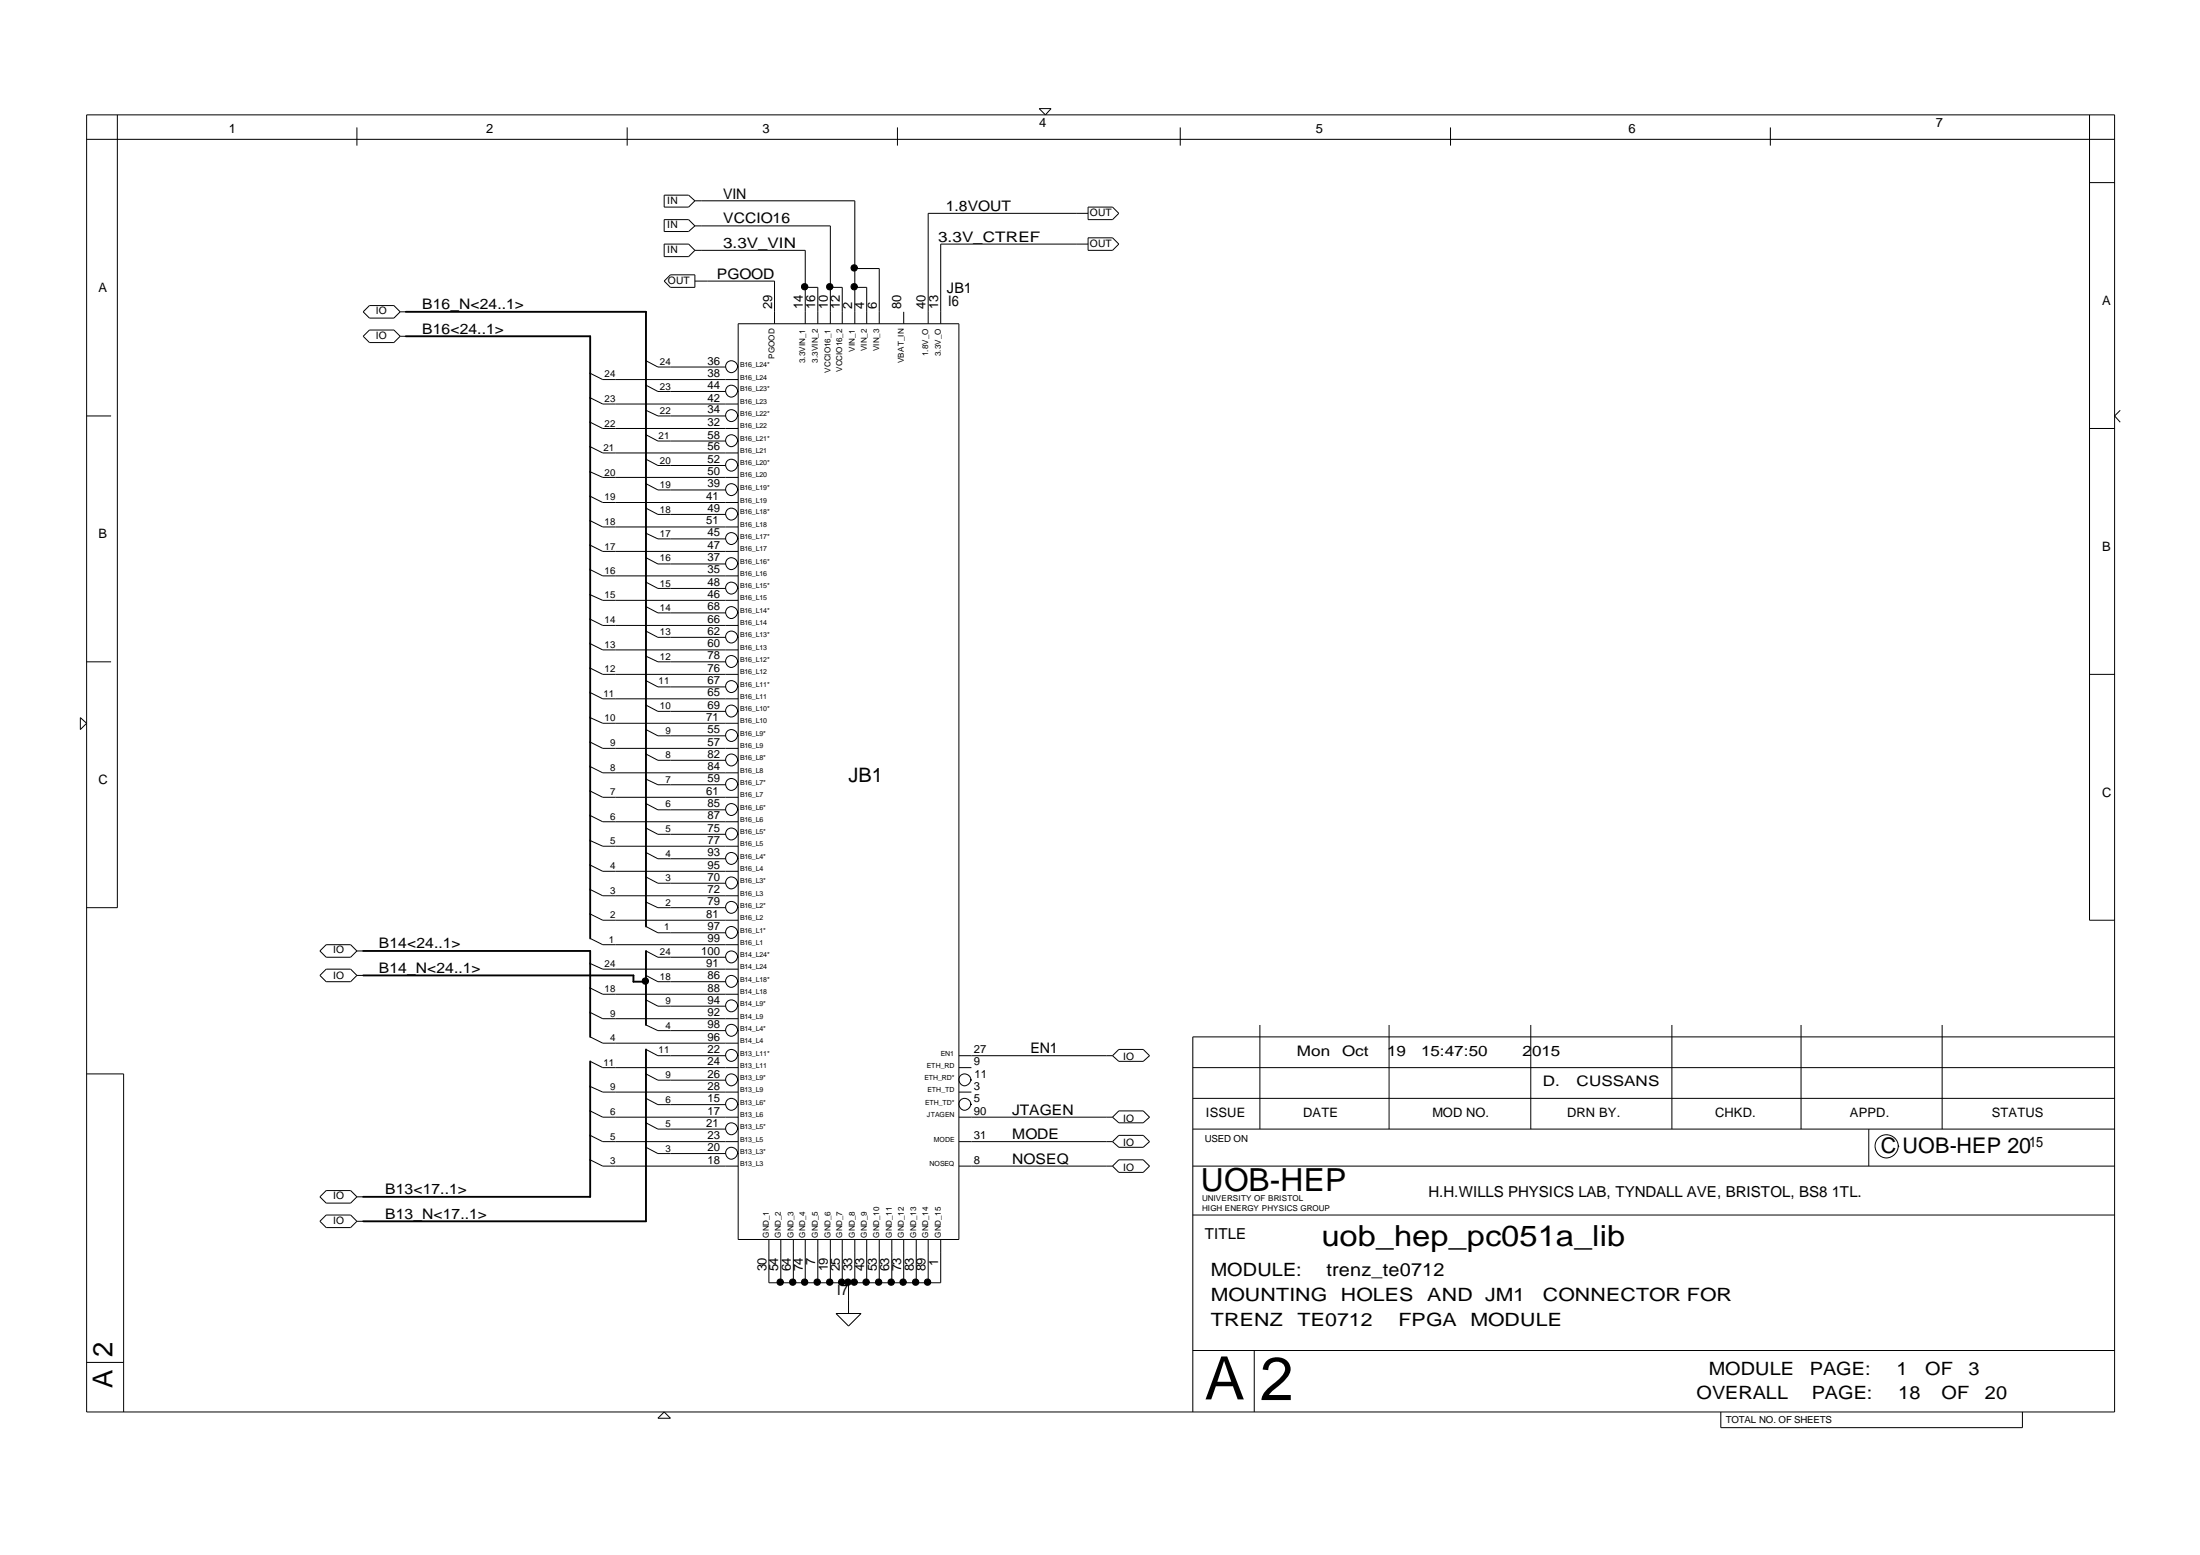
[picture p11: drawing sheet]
<svg xmlns="http://www.w3.org/2000/svg" width="297mm" height="210mm" viewBox="0 0 297 210" stroke-linecap="round" stroke-linejoin="round" font-family="sans-serif">
<g fill="none" stroke="#000" stroke-width=".14">
<path d="M11.7 15.5h273.8v175.1h-273.8zM11.7 18.8h273.8M15.8 15.5v107h-4.1M48.2 17.2v2.5M84.7 17.2v2.5M121.2 17.2v2.5M140.3 14.7h1.6l-.7 .8zM159.4 17.2v2.5M195.8 17.2v2.5M239 17.2v2.5M282.1 15.5v108.7h3.4M89.7 26.3h3.3l.8 .8-.8 .9h-3.3z"/>
<path d="M89.7 29.6h3.3l.8 .9-.8 .8h-3.3zM89.7 32.9h3.3l.8 .9-.8 .8h-3.3zM89.7 37.9l.8-.8h3.3v1.7h-3.3zM93.8 27.1h21.6v16.6M93.8 33.8h14.9v9.9M93.8 30.5h18.3v13.2M93.8 37.9h10.8v5.8M108.7 38.8h1.7v4.9M112.1 38.8h1.6v4.9M115.4 36.2h3.3v7.5M115.4 38.8h1.6v4.9M146.9 28h3.3l.9 .8-.9 .8h-3.3z"/>
<path d="M146.9 28.8h-21.6v14.9M146.9 32.9h-19.9v10.8M146.9 32.1h3.3l.9 .8-.9 .9h-3.3zM282.1 24.7h3.4M11.7 56.1h3.3M49 42.1l.9-.9h3.3l.8 .9-.8 .8h-3.3zM49 45.4l.9-.9h3.3l.8 .9-.8 .8h-3.3zM54 42.1h.8M54 45.4h.8M79.7 50.4l1.7 .8h18.3M79.7 57l1.7 .8h18.3M79.7 53.7l1.7 .8h18.3"/>
<path d="M87.2 48.7l1.6 .8h9.2M87.2 58.7l1.6 .8h9.2M87.2 55.4l1.6 .7h9.2M87.2 52l1.6 .8h9.2M99.6 59.4a.8 .8 0 0 1-1.1 .8 .8 .8 0 0 1-.3-1.3 .8 .8 0 0 1 1.3 .3l.2 .3M99.6 56.1a.8 .8 0 0 1-1.1 .8 .8 .8 0 0 1-.3-1.3 .8 .8 0 0 1 1.3 .2l.2 .3M99.6 52.8a.8 .8 0 0 1-1.1 .7 .8 .8 0 0 1-.3-1.2 .8 .8 0 0 1 1.3 .2l.2 .3M99.6 49.5a.8 .8 0 0 1-1.1 .7 .8 .8 0 0 1-.3-1.2 .8 .8 0 0 1 1.3 .2l.2 .3M99.7 43.7h29.8v123.6h-29.8zM122 42.1v1.6M282.1 57.8h3.4M286.3 55.4l-.8 .7 .8 .9"/>
<path d="M79.7 76.9l1.7 .8h18.3M79.7 73.6l1.7 .8h18.3M79.7 70.3l1.7 .8h18.3M79.7 67l1.7 .8h18.3M79.7 63.7l1.7 .7h18.3M79.7 60.3l1.7 .8h18.3M87.2 78.6l1.6 .8h9.2M87.2 75.3l1.6 .8h9.2M87.2 72l1.6 .7h9.2M87.2 68.6l1.6 .8h9.2M87.2 65.3l1.6 .8h9.2M87.2 62l1.6 .8h9.2"/>
<path d="M99.6 79.3a.8 .8 0 0 1-1.1 .8 .8 .8 0 0 1-.3-1.3 .8 .8 0 0 1 1.3 .2l.2 .4M99.6 76a.8 .8 0 0 1-1.1 .8 .8 .8 0 0 1-.3-1.3 .8 .8 0 0 1 1.3 .2l.2 .4M99.6 72.7a.8 .8 0 0 1-1.1 .7 .8 .8 0 0 1-.3-1.2 .8 .8 0 0 1 1.3 .2l.2 .3M99.6 69.4a.8 .8 0 0 1-1.1 .7 .8 .8 0 0 1-.3-1.2 .8 .8 0 0 1 1.3 .2l.2 .3M99.6 66.1a.8 .8 0 0 1-1.1 .7 .8 .8 0 0 1-.3-1.3 .8 .8 0 0 1 1.3 .3l.2 .3M99.6 62.8a.8 .8 0 0 1-1.1 .7 .8 .8 0 0 1-.3-1.3 .8 .8 0 0 1 1.3 .3l.2 .3M10.8 96.9l.9 .7-.9 .9zM11.7 89.3h3.3M79.7 96.9l1.7 .7h18.3M79.7 93.5l1.7 .8h18.3M79.7 90.2l1.7 .8h18.3M79.7 86.9l1.7 .8h18.3"/>
<path d="M79.7 83.6l1.7 .8h18.3M79.7 80.3l1.7 .7h18.3M87.2 98.5l1.6 .8h9.2M87.2 95.2l1.6 .8h9.2M87.2 91.9l1.6 .8h9.2M87.2 88.6l1.6 .7h9.2M87.2 85.2l1.6 .8h9.2M87.2 81.9l1.6 .8h9.2M99.6 99.2a.8 .8 0 0 1-1.1 .8 .8 .8 0 0 1-.3-1.3 .8 .8 0 0 1 1.3 .2l.2 .4M99.6 95.9a.8 .8 0 0 1-1.1 .8 .8 .8 0 0 1-.3-1.3 .8 .8 0 0 1 1.3 .2l.2 .4M99.6 92.6a.8 .8 0 0 1-1.1 .8 .8 .8 0 0 1-.3-1.3 .8 .8 0 0 1 1.3 .2l.2 .4M99.6 89.3a.8 .8 0 0 1-1.1 .7 .8 .8 0 0 1-.3-1.3 .8 .8 0 0 1 1.3 .3l.2 .3"/>
<path d="M99.6 85.9a.8 .8 0 0 1-1.1 .8 .8 .8 0 0 1-.3-1.3 .8 .8 0 0 1 1.3 .3l.2 .3M99.6 82.6a.8 .8 0 0 1-1.1 .8 .8 .8 0 0 1-.3-1.3 .8 .8 0 0 1 1.3 .2l.2 .4M282.1 91h3.4M79.7 116.8l1.7 .8h18.3M79.7 113.5l1.7 .7h18.3M79.7 110.1l1.7 .8h18.3M79.7 106.8l1.7 .8h18.3M79.7 103.5l1.7 .8h18.3M79.7 100.2l1.7 .8h18.3M87.2 118.4l1.6 .8h9.2M87.2 115.1l1.6 .8h9.2M87.2 111.8l1.6 .8h9.2"/>
<path d="M87.2 108.5l1.6 .8h9.2M87.2 105.2l1.6 .7h9.2M87.2 101.8l1.6 .8h9.2M99.6 119.1a.8 .8 0 0 1-1.1 .8 .8 .8 0 0 1-.3-1.3 .8 .8 0 0 1 1.3 .2l.2 .4M99.6 115.8a.8 .8 0 0 1-1.1 .8 .8 .8 0 0 1-.3-1.3 .8 .8 0 0 1 1.3 .2l.2 .4M99.6 112.5a.8 .8 0 0 1-1.1 .8 .8 .8 0 0 1-.3-1.3 .8 .8 0 0 1 1.3 .2l.2 .4M99.6 109.2a.8 .8 0 0 1-1.1 .8 .8 .8 0 0 1-.3-1.3 .8 .8 0 0 1 1.3 .2l.2 .4M99.6 105.8a.8 .8 0 0 1-1.1 .8 .8 .8 0 0 1-.3-1.3 .8 .8 0 0 1 1.3 .2l.2 .4M99.6 102.5a.8 .8 0 0 1-1.1 .8 .8 .8 0 0 1-.3-1.3 .8 .8 0 0 1 1.3 .2l.2 .4M43.2 131.7l.8-.9h3.3l.9 .9-.9 .8h-3.3zM44 127.5h3.3l.9 .9-.9 .8h-3.3l-.8-.8zM48.2 128.4h.8"/>
<path d="M48.2 131.7h.8M79.7 126.7l1.7 .8h18.3M79.7 123.4l1.7 .8h18.3M79.7 120.1l1.7 .8h18.3M79.7 140l1.7 .8h18.3M79.7 136.7l1.7 .8h18.3M79.7 133.4l1.7 .8h18.3M79.7 130.1l1.7 .7h18.3M87.2 125.1l1.6 .8h9.2M87.2 121.8l1.6 .7h9.2M87.2 128.4l1.6 .8h9.2M87.2 138.4l1.6 .7h9.2"/>
<path d="M87.2 135l1.6 .8h9.2M87.2 131.7l1.6 .8h9.2M99.6 139a.8 .8 0 0 1-1.1 .8 .8 .8 0 0 1-.3-1.3 .8 .8 0 0 1 1.3 .2l.2 .4M99.6 135.7a.8 .8 0 0 1-1.1 .8 .8 .8 0 0 1-.3-1.3 .8 .8 0 0 1 1.3 .2l.2 .4M99.6 132.4a.8 .8 0 0 1-1.1 .8 .8 .8 0 0 1-.3-1.3 .8 .8 0 0 1 1.3 .2l.2 .4M99.6 129.1a.8 .8 0 0 1-1.1 .8 .8 .8 0 0 1-.3-1.3 .8 .8 0 0 1 1.3 .2l.2 .4M99.6 125.8a.8 .8 0 0 1-1.1 .8 .8 .8 0 0 1-.3-1.3 .8 .8 0 0 1 1.3 .2l.2 .4M99.6 122.4a.8 .8 0 0 1-1.1 .8 .8 .8 0 0 1-.3-1.3 .8 .8 0 0 1 1.3 .2l.2 .4M170.1 138.4v14M187.5 138.4v14M206.7 138.4v14M225.7 138.4v14"/>
<path d="M243.2 138.4v14M262.2 138.4v14M285.5 140h-124.5v50.6M11.7 145h5v45.6M79.7 156.6l1.7 .8h18.3M79.7 153.3l1.7 .8h18.3M79.7 150l1.7 .8h18.3M79.7 146.7l1.7 .7h18.3M79.7 143.3l1.7 .8h18.3M87.2 141.7l1.6 .8h9.2M87.2 154.9l1.6 .8h9.2M87.2 151.6l1.6 .8h9.2"/>
<path d="M87.2 148.3l1.6 .8h9.2M87.2 145l1.6 .8h9.2M99.6 155.6a.8 .8 0 0 1-1.1 .8 .8 .8 0 0 1-.3-1.3 .8 .8 0 0 1 1.3 .2l.2 .4M99.6 152.3a.8 .8 0 0 1-1.1 .8 .8 .8 0 0 1-.3-1.3 .8 .8 0 0 1 1.3 .2l.2 .4M99.6 149a.8 .8 0 0 1-1.1 .8 .8 .8 0 0 1-.3-1.3 .8 .8 0 0 1 1.3 .2l.2 .4M99.6 145.7a.8 .8 0 0 1-1.1 .8 .8 .8 0 0 1-.3-1.3 .8 .8 0 0 1 1.3 .2l.2 .4M99.6 142.4a.8 .8 0 0 1-1.1 .8 .8 .8 0 0 1-.3-1.3 .8 .8 0 0 1 1.3 .2l.2 .4M129.5 157.4h20.7M129.5 154.1h20.7M129.5 150.8h20.7M129.5 147.4h1.7M129.5 144.1h1.7"/>
<path d="M129.5 142.5h20.7M131.1 145.7a.8 .8 0 0 1-1.1 .8 .8 .8 0 0 1-.3-1.3 .8 .8 0 0 1 1.3 .2l.2 .4M131.1 149a.8 .8 0 0 1-1.1 .8 .8 .8 0 0 1-.3-1.3 .8 .8 0 0 1 1.3 .2l.2 .4M151.1 156.6h3.3l.8 .8-.8 .9h-3.3l-.9-.9zM151.1 153.3h3.3l.8 .8-.8 .8h-3.3l-.9-.8zM151.1 150h3.3l.8 .8-.8 .8h-3.3l-.9-.8zM151.1 141.7h3.3l.8 .8-.8 .8h-3.3l-.9-.8zM161 157.4h124.5M161 144.1h124.5M161 152.4h124.5M161 148.3h124.5M252.3 152.4v5"/>
<path d="M256.3 154.7a1.56 1.56 0 0 1-2.2 1.5 1.56 1.56 0 0 1-.4-2.6 1.56 1.56 0 0 1 2.5 .6l.2 .6M43.2 161.6l.8-.9h3.3l.9 .9-.9 .8h-3.3zM43.2 164.9l.8-.9h3.3l.9 .9-.9 .8h-3.3zM48.2 161.6h.8M48.2 164.9h.8M103.8 167.3v5.9h23.2v-5.9M105.4 167.3v5.9M107.1 167.3v5.9M108.7 167.3v5.9M110.4 167.3v5.9M112.1 167.3v5.9M112.9 177.3h3.4l-1.7 1.7z"/>
<path d="M113.7 167.3v5.9M114.6 173.2v4.1M115.4 167.3v5.9M117 167.3v5.9M118.7 167.3v5.9M120.4 167.3v5.9M122 167.3v5.9M123.7 167.3v5.9M125.3 167.3v5.9M161 164h124.5M11.7 183.9h5M88.8 191.4l.9-.8 .8 .8z"/>
<path d="M161 182.3h124.5M169.3 182.3v8.3M232.3 190.6v2.1h40.8v-2.1"/>
<circle cx="108.6" cy="38.7" r=".43"/>
<circle cx="112" cy="38.7" r=".43"/>
<circle cx="115.3" cy="38.7" r=".43"/>
<circle cx="115.3" cy="36.2" r=".43"/>
<circle cx="87.1" cy="132.4" r=".43"/>
<circle cx="105.3" cy="173.1" r=".43"/>
<circle cx="107" cy="173.1" r=".43"/>
<circle cx="108.6" cy="173.1" r=".43"/>
<circle cx="110.3" cy="173.1" r=".43"/>
<circle cx="112" cy="173.1" r=".43"/>
<circle cx="113.6" cy="173.1" r=".43"/>
<circle cx="114.5" cy="173.1" r=".43"/>
<circle cx="115.3" cy="173.1" r=".43"/>
<circle cx="116.9" cy="173.1" r=".43"/>
<circle cx="118.6" cy="173.1" r=".43"/>
<circle cx="120.3" cy="173.1" r=".43"/>
<circle cx="121.9" cy="173.1" r=".43"/>
<circle cx="123.6" cy="173.1" r=".43"/>
<circle cx="125.2" cy="173.1" r=".43"/>
</g>
<path d="M54.8 45.4h24.9v81.3M54.8 42.1h32.4v83M49 128.4h30.7v11.6M49 131.7h36.5v.8h1.7M87.2 128.4v10M79.7 143.3v18.3h-30.7M87.2 141.7v23.2h-38.2" fill="none" stroke="#000" stroke-width=".25"/>
<g fill="#000">
<circle cx="108.6" cy="38.7" r=".43"/>
<circle cx="112" cy="38.7" r=".43"/>
<circle cx="115.3" cy="38.7" r=".43"/>
<circle cx="115.3" cy="36.2" r=".43"/>
<circle cx="87.1" cy="132.4" r=".43"/>
<circle cx="105.3" cy="173.1" r=".43"/>
<circle cx="107" cy="173.1" r=".43"/>
<circle cx="108.6" cy="173.1" r=".43"/>
<circle cx="110.3" cy="173.1" r=".43"/>
<circle cx="112" cy="173.1" r=".43"/>
<circle cx="113.6" cy="173.1" r=".43"/>
<circle cx="114.5" cy="173.1" r=".43"/>
<circle cx="115.3" cy="173.1" r=".43"/>
<circle cx="116.9" cy="173.1" r=".43"/>
<circle cx="118.6" cy="173.1" r=".43"/>
<circle cx="120.3" cy="173.1" r=".43"/>
<circle cx="121.9" cy="173.1" r=".43"/>
<circle cx="123.6" cy="173.1" r=".43"/>
<circle cx="125.2" cy="173.1" r=".43"/>
</g>
<text font-size="8.2" x="170.1" y="189">2</text>
<text font-size="8.1" x="162.7" y="188.9">A</text>
<text font-size="4.3" x="162.1" y="160.7">UOB-HEP</text>
<text font-size="3.9" x="178.4" y="168.2">uob_hep_pc051a_lib</text>
<g font-size="3.7">
<text x="15.2" y="183.1" transform="rotate(-90 15.2 183.1)">2</text>
<text x="15.2" y="187.3" transform="rotate(-90 15.2 187.3)">A</text>
</g>
<text font-size="2.9" x="253.9" y="155.6">C UOB-HEP 20</text>
<text font-size="2.7" x="114.6" y="105.5">JB1</text>
<g font-size="2.5">
<text x="163.5" y="172.3">MODULE:</text>
<text x="179.1" y="172.3">trenz_te0712</text>
<text x="163.5" y="175.6">MOUNTING</text>
<text x="163.5" y="179">TRENZ</text>
<text x="175.2" y="179">TE0712</text>
<text x="181" y="175.6">HOLES</text>
<text x="188.8" y="179">FPGA</text>
<text x="192.7" y="175.6">AND JM1</text>
<text x="198.6" y="179">MODULE</text>
<text x="208.3" y="175.6">CONNECTOR FOR</text>
<text x="230.7" y="185.6">MODULE</text>
<text x="244.4" y="185.6">PAGE:</text>
<text x="256" y="185.6">1</text>
<text x="259.9" y="185.6">OF</text>
<text x="265.8" y="185.6">3</text>
<text x="229" y="188.9">OVERALL</text>
<text x="244.6" y="188.9">PAGE:</text>
<text x="256.3" y="188.9">18</text>
<text x="262.1" y="188.9">OF</text>
<text x="268" y="188.9">20</text>
</g>
<g font-size="2">
<text x="97.6" y="26.9">VIN</text>
<text x="127.7" y="28.5">1.8VOUT</text>
<text x="97.6" y="33.5">3.3V_VIN</text>
<text x="97.6" y="30.2">VCCIO16</text>
<text x="126.7" y="32.6">3.3V_CTREF</text>
<text x="57" y="41.8">B16_N&lt;24..1&gt;</text>
<text x="96.8" y="37.6">PGOOD</text>
<text x="127.9" y="39.6">JB1</text>
<text x="128" y="41.2">I6</text>
<text x="57" y="45.1">B16&lt;24..1&gt;</text>
<text x="51.2" y="128">B14&lt;24..1&gt;</text>
<text x="51.2" y="131.3">B14_N&lt;24..1&gt;</text>
<text x="139.1" y="142.2">EN1</text>
<text x="175.1" y="142.5">Mon</text>
<text x="181.2" y="142.5">Oct</text>
<text x="187.3" y="142.5">19</text>
<text x="191.9" y="142.5">15:47:50</text>
<text x="205.6" y="142.5">2015</text>
<text x="208.3" y="146.7">D.</text>
<text x="212.9" y="146.7">CUSSANS</text>
<text x="136.7" y="153.8">MODE</text>
<text x="136.7" y="150.5">JTAGEN</text>
<text x="274" y="154.9">15</text>
<text x="52" y="161.2">B13&lt;17..1&gt;</text>
<text x="136.7" y="157.1">NOSEQ</text>
<text x="192.9" y="161.6">H.H.WILLS PHYSICS LAB, TYNDALL AVE, BRISTOL, BS8 1TL.</text>
<text x="52" y="164.5">B13_N&lt;17..1&gt;</text>
<text x="162.7" y="167.3">TITLE</text>
<text x="113" y="174.8">I7</text>
</g>
<g font-size="1.7">
<text x="30.9" y="18">1</text>
<text x="65.6" y="18">2</text>
<text x="103" y="18">3</text>
<text x="140.3" y="17.1">4</text>
<text x="177.6" y="18">5</text>
<text x="219.9" y="18">6</text>
<text x="261.4" y="17.1">7</text>
<text x="13.3" y="39.5">A</text>
<text x="104.2" y="41.8" transform="rotate(-90 104.2 41.8)">29</text>
<text x="108.4" y="41.7" transform="rotate(-90 108.4 41.7)">14</text>
<text x="110.1" y="41.7" transform="rotate(-90 110.1 41.7)">16</text>
<text x="111.8" y="41.7" transform="rotate(-90 111.8 41.7)">10</text>
<text x="113.4" y="41.7" transform="rotate(-90 113.4 41.7)">12</text>
<text x="115.1" y="41.8" transform="rotate(-90 115.1 41.8)">2</text>
<text x="116.7" y="41.8" transform="rotate(-90 116.7 41.8)">4</text>
<text x="118.4" y="41.8" transform="rotate(-90 118.4 41.8)">6</text>
<text x="121.7" y="41.8" transform="rotate(-90 121.7 41.8)">80</text>
<text x="125" y="41.8" transform="rotate(-90 125 41.8)">40</text>
<text x="126.7" y="41.7" transform="rotate(-90 126.7 41.7)">13</text>
<text x="283.8" y="41.2">A</text>
<text x="13.3" y="72.7">B</text>
<text x="283.8" y="74.4">B</text>
<text x="13.3" y="105.8">C</text>
<text x="283.8" y="107.5">C</text>
<text x="162.8" y="150.7">ISSUE</text>
<text x="175.9" y="150.7">DATE</text>
<text x="193.4" y="150.7">MOD NO.</text>
<text x="211.6" y="150.7">DRN BY.</text>
<text x="231.6" y="150.7">CHKD.</text>
<text x="249.8" y="150.7">APPD.</text>
<text x="268.9" y="150.7">STATUS</text>
<text x="103.5" y="171.6" transform="rotate(-90 103.5 171.6)">30</text>
<text x="105.1" y="171.6" transform="rotate(-90 105.1 171.6)">54</text>
<text x="106.8" y="171.6" transform="rotate(-90 106.8 171.6)">64</text>
<text x="108.4" y="171.6" transform="rotate(-90 108.4 171.6)">74</text>
<text x="110.1" y="170.7" transform="rotate(-90 110.1 170.7)">7</text>
<text x="111.8" y="171.6" transform="rotate(-90 111.8 171.6)">19</text>
<text x="113.4" y="171.6" transform="rotate(-90 113.4 171.6)">25</text>
<text x="115.1" y="171.6" transform="rotate(-90 115.1 171.6)">33</text>
<text x="116.7" y="171.6" transform="rotate(-90 116.7 171.6)">43</text>
<text x="118.4" y="171.6" transform="rotate(-90 118.4 171.6)">53</text>
<text x="120.1" y="171.6" transform="rotate(-90 120.1 171.6)">63</text>
<text x="121.7" y="171.6" transform="rotate(-90 121.7 171.6)">73</text>
<text x="123.4" y="171.6" transform="rotate(-90 123.4 171.6)">83</text>
<text x="125" y="171.6" transform="rotate(-90 125 171.6)">89</text>
<text x="126.7" y="170.9" transform="rotate(-90 126.7 170.9)">1</text>
</g>
<g font-size="1.5">
<text x="95.5" y="49.2">36</text>
<text x="95.5" y="50.9">38</text>
<text x="95.5" y="52.5">44</text>
<text x="95.5" y="54.2">42</text>
<text x="95.5" y="55.8">34</text>
<text x="95.5" y="57.5">32</text>
<text x="95.5" y="59.2">58</text>
<text x="95.5" y="60.8">56</text>
<text x="95.5" y="62.5">52</text>
<text x="95.5" y="64.1">50</text>
<text x="95.5" y="65.8">39</text>
<text x="95.3" y="67.5">41</text>
<text x="95.3" y="70.8">51</text>
<text x="95.5" y="69.1">49</text>
<text x="95.5" y="72.4">45</text>
<text x="95.5" y="74.1">47</text>
<text x="95.5" y="75.8">37</text>
<text x="95.5" y="77.4">35</text>
<text x="95.5" y="79.1">48</text>
<text x="95.5" y="80.7">46</text>
<text x="95.5" y="82.4">68</text>
<text x="95.5" y="84.1">66</text>
<text x="95.5" y="85.7">62</text>
<text x="95.5" y="87.4">60</text>
<text x="95.5" y="89">78</text>
<text x="95.5" y="90.7">76</text>
<text x="95.5" y="92.4">67</text>
<text x="95.5" y="94">65</text>
<text x="95.5" y="95.7">69</text>
<text x="95.3" y="97.3">71</text>
<text x="95.5" y="99">55</text>
<text x="95.5" y="100.7">57</text>
<text x="95.3" y="107.3">61</text>
<text x="95.5" y="102.3">82</text>
<text x="95.5" y="104">84</text>
<text x="95.5" y="105.6">59</text>
<text x="95.5" y="109">85</text>
<text x="95.5" y="110.6">87</text>
<text x="95.5" y="112.3">75</text>
<text x="95.5" y="113.9">77</text>
<text x="95.5" y="115.6">93</text>
<text x="95.5" y="117.3">95</text>
<text x="95.5" y="118.9">70</text>
<text x="95.3" y="123.9">81</text>
<text x="95.5" y="120.6">72</text>
<text x="95.5" y="122.2">79</text>
<text x="95.5" y="125.6">97</text>
<text x="94.7" y="128.9">100</text>
<text x="95.3" y="130.5">91</text>
<text x="95.5" y="127.2">99</text>
<text x="95.5" y="132.2">86</text>
<text x="95.5" y="133.9">88</text>
<text x="95.5" y="135.5">94</text>
<text x="95.5" y="137.2">92</text>
<text x="95.5" y="138.8">98</text>
<text x="95.5" y="140.5">96</text>
<text x="95.5" y="142.2">22</text>
<text x="95.5" y="143.8">24</text>
<text x="131.5" y="143.8">9</text>
<text x="131.5" y="142.2">27</text>
<text x="95.5" y="145.5">26</text>
<text x="95.5" y="147.1">28</text>
<text x="95.5" y="148.8">15</text>
<text x="131.5" y="148.8">5</text>
<text x="131.5" y="147.1">3</text>
<text x="131.6" y="145.5">11</text>
<text x="95.3" y="152.1">21</text>
<text x="95.5" y="150.5">17</text>
<text x="95.5" y="153.8">23</text>
<text x="95.5" y="155.4">20</text>
<text x="131.5" y="153.8">31</text>
<text x="131.5" y="150.5">90</text>
<text x="95.5" y="157.1">18</text>
<text x="131.5" y="157.1">8</text>
</g>
<g font-size="1.4">
<text x="90.1" y="27.5">IN</text>
<text x="147.2" y="29.2">OUT</text>
<text x="90.1" y="30.8">IN</text>
<text x="90.1" y="34.1">IN</text>
<text x="147.2" y="33.4">OUT</text>
<text x="90.2" y="38.4">OUT</text>
<text x="50.7" y="45.7">IO</text>
<text x="50.7" y="42.4">IO</text>
<text x="45" y="128.7">IO</text>
<text x="45" y="132.1">IO</text>
<text x="151.7" y="143.1">IO</text>
<text x="151.7" y="151.4">IO</text>
<text x="151.7" y="154.7">IO</text>
<text x="45" y="161.9">IO</text>
<text x="151.7" y="158">IO</text>
<text x="45" y="165.3">IO</text>
</g>
<g font-size="1.3">
<text x="81.6" y="50.9">24</text>
<text x="89.1" y="52.6">23</text>
<text x="89.1" y="49.3">24</text>
<text x="81.6" y="54.3">23</text>
<text x="81.6" y="57.6">22</text>
<text x="88.9" y="59.2">21</text>
<text x="89.1" y="55.9">22</text>
<text x="81.5" y="60.9">21</text>
<text x="81.6" y="64.2">20</text>
<text x="89.1" y="65.9">19</text>
<text x="89.1" y="62.6">20</text>
<text x="81.6" y="70.9">18</text>
<text x="81.6" y="67.5">19</text>
<text x="89.1" y="69.2">18</text>
<text x="81.6" y="74.2">17</text>
<text x="81.6" y="77.5">16</text>
<text x="89.1" y="72.5">17</text>
<text x="89.1" y="75.8">16</text>
<text x="81.6" y="80.8">15</text>
<text x="89.1" y="79.2">15</text>
<text x="89.1" y="82.5">14</text>
<text x="81.6" y="84.1">14</text>
<text x="81.6" y="87.5">13</text>
<text x="89.1" y="85.8">13</text>
<text x="89.1" y="89.1">12</text>
<text x="81.5" y="94.1">11</text>
<text x="81.6" y="90.8">12</text>
<text x="88.9" y="92.4">11</text>
<text x="89.1" y="95.8">10</text>
<text x="81.6" y="97.4">10</text>
<text x="82.4" y="100.7">9</text>
<text x="89.8" y="99.1">9</text>
<text x="82.4" y="104.1">8</text>
<text x="82.4" y="107.4">7</text>
<text x="89.8" y="102.4">8</text>
<text x="89.8" y="105.7">7</text>
<text x="82.4" y="114">5</text>
<text x="82.4" y="110.7">6</text>
<text x="89.8" y="112.4">5</text>
<text x="89.8" y="109">6</text>
<text x="82.4" y="117.3">4</text>
<text x="89.8" y="119">3</text>
<text x="89.8" y="115.7">4</text>
<text x="82.4" y="120.7">3</text>
<text x="82.4" y="124">2</text>
<text x="89.7" y="125.6">1</text>
<text x="89.8" y="122.3">2</text>
<text x="81.6" y="130.6">24</text>
<text x="82.2" y="127.3">1</text>
<text x="89.1" y="129">24</text>
<text x="81.6" y="133.9">18</text>
<text x="82.4" y="137.3">9</text>
<text x="89.1" y="132.3">18</text>
<text x="89.8" y="135.6">9</text>
<text x="81.5" y="143.9">11</text>
<text x="82.4" y="140.6">4</text>
<text x="88.9" y="142.2">11</text>
<text x="89.8" y="138.9">4</text>
<text x="82.4" y="147.2">9</text>
<text x="89.8" y="145.6">9</text>
<text x="89.8" y="148.9">6</text>
<text x="82.4" y="150.5">6</text>
<text x="82.4" y="153.9">5</text>
<text x="89.8" y="152.2">5</text>
<text x="89.8" y="155.5">3</text>
<text x="162.7" y="154.1">USED ON</text>
<text x="82.4" y="157.2">3</text>
<text x="233" y="192.1">TOTAL NO. OF SHEETS</text>
</g>
<g font-size="1.1">
<text x="115.4" y="47.5" transform="rotate(-90 115.4 47.5)">VIN_1</text>
<text x="117" y="47.4" transform="rotate(-90 117 47.4)">VIN_2</text>
<text x="118.7" y="47.4" transform="rotate(-90 118.7 47.4)">VIN_3</text>
<text x="104.6" y="48.4" transform="rotate(-90 104.6 48.4)">PGOOD</text>
<text x="108.7" y="49" transform="rotate(-90 108.7 49)">3.3VIN_1</text>
<text x="110.4" y="48.9" transform="rotate(-90 110.4 48.9)">3.3VIN_2</text>
<text x="112.1" y="50.3" transform="rotate(-90 112.1 50.3)">VCCIO16_1</text>
<text x="113.7" y="50.2" transform="rotate(-90 113.7 50.2)">VCCIO16_2</text>
<text x="122" y="49" transform="rotate(-90 122 49)">VBAT_IN</text>
<text x="125.3" y="48.1" transform="rotate(-90 125.3 48.1)">1.8V_O</text>
<text x="127" y="48.1" transform="rotate(-90 127 48.1)">3.3V_O</text>
<text x="103.8" y="167.1" transform="rotate(-90 103.8 167.1)">GND_1</text>
<text x="105.4" y="167.1" transform="rotate(-90 105.4 167.1)">GND_2</text>
<text x="107.1" y="167.1" transform="rotate(-90 107.1 167.1)">GND_3</text>
<text x="108.7" y="167.1" transform="rotate(-90 108.7 167.1)">GND_4</text>
<text x="110.4" y="167.1" transform="rotate(-90 110.4 167.1)">GND_5</text>
<text x="112.1" y="167.1" transform="rotate(-90 112.1 167.1)">GND_6</text>
<text x="113.7" y="167.1" transform="rotate(-90 113.7 167.1)">GND_7</text>
<text x="115.4" y="167.1" transform="rotate(-90 115.4 167.1)">GND_8</text>
<text x="117" y="167.1" transform="rotate(-90 117 167.1)">GND_9</text>
<text x="118.7" y="167.1" transform="rotate(-90 118.7 167.1)">GND_10</text>
<text x="120.4" y="167.1" transform="rotate(-90 120.4 167.1)">GND_11</text>
<text x="122" y="167.1" transform="rotate(-90 122 167.1)">GND_12</text>
<text x="123.7" y="167.1" transform="rotate(-90 123.7 167.1)">GND_13</text>
<text x="125.3" y="167.1" transform="rotate(-90 125.3 167.1)">GND_14</text>
<text x="127" y="167.1" transform="rotate(-90 127 167.1)">GND_15</text>
<text x="162.3" y="162.1">UNIVERSITY OF BRISTOL</text>
<text x="162.3" y="163.5">HIGH ENERGY PHYSICS GROUP</text>
</g>
<g font-size=".9">
<text x="99.9" y="49.5">B16_L24*</text>
<text x="99.9" y="51.2">B16_L24</text>
<text x="99.9" y="52.8">B16_L23*</text>
<text x="99.9" y="54.5">B16_L23</text>
<text x="99.9" y="56.1">B16_L22*</text>
<text x="99.9" y="57.8">B16_L22</text>
<text x="99.9" y="59.5">B16_L21*</text>
<text x="99.9" y="61.1">B16_L21</text>
<text x="99.9" y="62.8">B16_L20*</text>
<text x="99.9" y="64.4">B16_L20</text>
<text x="99.9" y="66.1">B16_L19*</text>
<text x="99.9" y="67.8">B16_L19</text>
<text x="99.9" y="69.4">B16_L18*</text>
<text x="99.9" y="71.1">B16_L18</text>
<text x="99.9" y="72.7">B16_L17*</text>
<text x="99.9" y="74.4">B16_L17</text>
<text x="99.9" y="76.1">B16_L16*</text>
<text x="99.9" y="77.7">B16_L16</text>
<text x="99.9" y="79.4">B16_L15*</text>
<text x="99.9" y="81">B16_L15</text>
<text x="99.9" y="82.7">B16_L14*</text>
<text x="99.9" y="84.4">B16_L14</text>
<text x="99.9" y="86">B16_L13*</text>
<text x="99.9" y="87.7">B16_L13</text>
<text x="99.9" y="89.3">B16_L12*</text>
<text x="99.9" y="91">B16_L12</text>
<text x="99.9" y="92.7">B16_L11*</text>
<text x="99.9" y="94.3">B16_L11</text>
<text x="99.9" y="96">B16_L10*</text>
<text x="99.9" y="97.6">B16_L10</text>
<text x="99.9" y="99.3">B16_L9*</text>
<text x="99.9" y="101">B16_L9</text>
<text x="99.9" y="102.6">B16_L8*</text>
<text x="99.9" y="104.3">B16_L8</text>
<text x="99.9" y="105.9">B16_L7*</text>
<text x="99.9" y="107.6">B16_L7</text>
<text x="99.9" y="109.3">B16_L6*</text>
<text x="99.9" y="110.9">B16_L6</text>
<text x="99.9" y="112.6">B16_L5*</text>
<text x="99.9" y="114.2">B16_L5</text>
<text x="99.9" y="115.9">B16_L4*</text>
<text x="99.9" y="117.6">B16_L4</text>
<text x="99.9" y="119.2">B16_L3*</text>
<text x="99.9" y="120.9">B16_L3</text>
<text x="99.9" y="122.5">B16_L2*</text>
<text x="99.9" y="124.2">B16_L2</text>
<text x="99.9" y="125.9">B16_L1*</text>
<text x="99.9" y="127.5">B16_L1</text>
<text x="99.9" y="129.2">B14_L24*</text>
<text x="99.9" y="130.8">B14_L24</text>
<text x="99.9" y="132.5">B14_L18*</text>
<text x="99.9" y="134.2">B14_L18</text>
<text x="99.9" y="135.8">B14_L9*</text>
<text x="99.9" y="137.5">B14_L9</text>
<text x="99.9" y="139.1">B14_L4*</text>
<text x="99.9" y="140.8">B14_L4</text>
<text x="99.9" y="142.5">B13_L11*</text>
<text x="127" y="142.5">EN1</text>
<text x="99.9" y="144.1">B13_L11</text>
<text x="99.9" y="145.8">B13_L9*</text>
<text x="99.9" y="147.4">B13_L9</text>
<text x="99.9" y="149.1">B13_L6*</text>
<text x="124.8" y="145.8">ETH_RD*</text>
<text x="124.9" y="149.1">ETH_TD*</text>
<text x="125.1" y="144.1">ETH_RD</text>
<text x="125.2" y="147.4">ETH_TD</text>
<text x="99.9" y="150.8">B13_L6</text>
<text x="99.9" y="152.4">B13_L5*</text>
<text x="99.9" y="154.1">B13_L5</text>
<text x="99.9" y="155.7">B13_L3*</text>
<text x="125.1" y="150.8">JTAGEN</text>
<text x="126.1" y="154.1">MODE</text>
<text x="99.9" y="157.4">B13_L3</text>
<text x="125.5" y="157.4">NOSEQ</text>
</g>
</svg>
